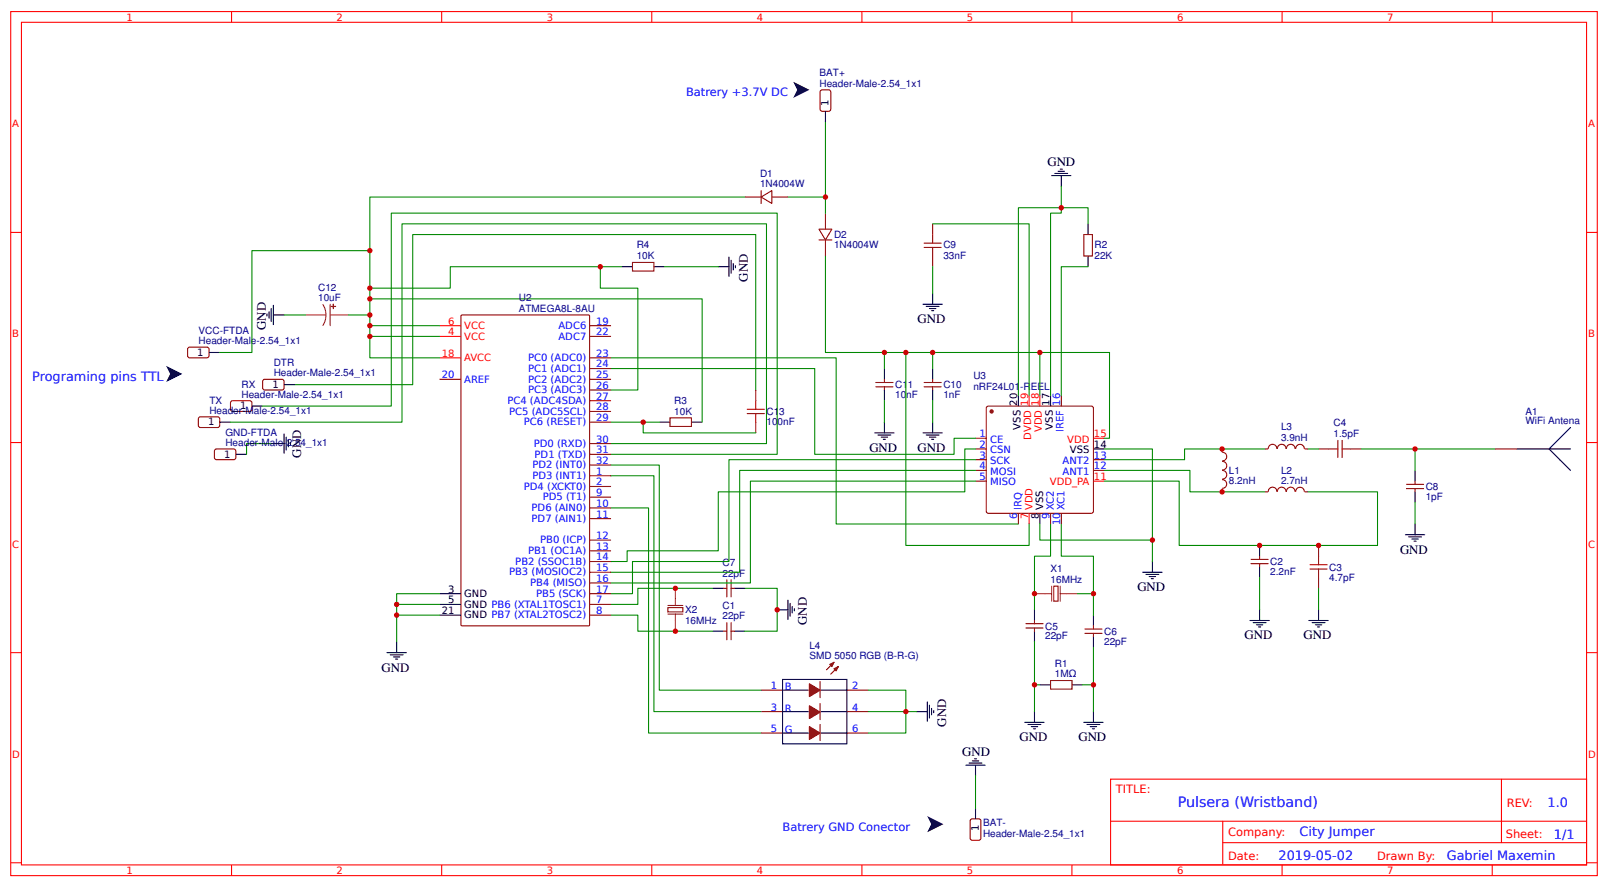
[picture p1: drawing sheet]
<svg xmlns="http://www.w3.org/2000/svg" width="397mm" height="219mm" viewBox="0 0 397 219" stroke-linecap="round" stroke-linejoin="round" font-family="sans-serif">
<g fill="none" stroke="#8d2323" stroke-width=".26">
<path d="M75.4 77.7h5M79.6 75.1l.7 1.2 .1 1.4M80.4 77.7l-.1 1.4-.7 1.3M81.5 77.7h4.5M81.5 75.1v5.3M164.8 151.6h3.7M164.8 149.4h3.7M166.7 145.2v4.2M166.7 151.6v4.2M255.3 146.5h4.3M259.6 144.7v3.7M261.7 146.5h4.2"/>
<path d="M261.7 144.7v3.7"/>
</g>
<g fill="none" stroke="#800" stroke-width=".26">
<path d="M202.5 22.4l.4-.2h1.6l.5 .2 .1 4.5-.3 .5-1.9 .1-.4-.3zM183.9 48.6h4M187.9 48.6l2.6-1.6v3.2zM187.9 47v3.2M190.5 48.6h4M202.1 56.6h3.2l-1.6 2.6zM202.1 59.2h3.2M203.7 52.6v4M203.7 59.2v4M230.2 55.2v2.7M267.5 57.9h2.1v5.3h-2.1zM113.8 77.9l.2-.2h31.3l.2 .2v76.3l-.1 .2-31.4 .1-.2-.2z"/>
<path d="M156.1 64.8h5.3v2.1h-5.3zM230.2 63.2v2.6M46.4 85.9l.4-.2h4.5l.3 .5-.1 1.9-.4 .2-4.5-.1-.3-.4zM57 99.2l.4-.3 4.5 .1 .3 .4-.1 1.9-.5 .2h-4.5l-.2-.5zM64.9 93.9l.5-.3 4.5 .1 .2 .4-.1 1.9-.4 .3-4.5-.1-.3-.5zM108.5 93.6h5.3M145.5 93.6h5.3M145.5 88.3h5.3M145.5 91h5.3M145.5 96.3h5.3M145.5 98.9h5.3M145.5 80.4h5.3"/>
<path d="M145.5 83h5.3M186.5 96.3v2.6M216.2 95.5h4.2M216.2 94.4h4.2M218.3 93.6v.8M218.3 95.5v.8M228.1 95.5h4.2M228.1 94.4h4.2M230.2 93.6v.8M230.2 95.5v.8M261.9 97.6v2.6M49 103.1l.5-.2h4.5l.2 .5v1.9l-.5 .2-4.5-.1-.3-.4z"/>
<path d="M53 111.1l.4-.3 4.5 .1 .3 .4-.1 1.9-.4 .3-4.5-.1-.3-.5zM145.5 104.2h5.3M145.5 109.5h5.3M145.5 112.1h5.3M145.5 114.8h5.3M145.5 117.4h5.3M145.5 101.5h5.3M165.4 103.1h5.3v2.2h-5.3zM186.5 104.2v2.6M240.8 110.8h2.6M240.8 108.2h2.6M240.8 113.5h2.6"/>
<path d="M240.8 116.1h2.6M240.8 118.7h2.6M243.5 100.5l.4-.3 25.7 .1 .3 .5-.1 25.6-.5 .3-25.6-.1-.3-.4zM269.9 113.5h2.6M269.9 116.1h2.6M301.6 110.8v.8M301.6 111.6a1.06 1.06 0 0 1 1.2 1.1 1.06 1.06 0 0 1-1.2 1M301.6 113.9a1.06 1.06 0 0 1 1.2 1 1.06 1.06 0 0 1-1.2 1.1M301.6 116.1a1.06 1.06 0 0 1 1.2 1.1 1.06 1.06 0 0 1-1.2 1M301.6 118.4a1.06 1.06 0 0 1 1.2 1.1 1.06 1.06 0 0 1-1.2 1M315.1 110.8a1.06 1.06 0 0 0-1-1.1 1.06 1.06 0 0 0-1.1 1.1h-.8M315.3 110.8a1.06 1.06 0 0 1 1-1.1 1.06 1.06 0 0 1 1.1 1.1"/>
<path d="M317.5 110.8a1.06 1.06 0 0 1 1.1-1.1 1.06 1.06 0 0 1 1 1.1M319.8 110.8a1.06 1.06 0 0 1 1.1-1.1 1.06 1.06 0 0 1 1 1.1M322 110.8h.8M325.4 110.8h2.7M333.4 110.8h2.6M347.1 119.5h4.3M349.2 118.7v.8M369.1 110.8h5.3M145.5 120.1h5.3M145.5 122.7h5.3M145.5 125.4h5.3M145.5 128h5.3"/>
<path d="M145.5 133.3h5.3M145.5 135.9h5.3M145.5 138.6h5.3M251.4 126.7v2.6M259.3 126.7v2.6M261.9 126.7v2.6M301.6 120.6v.8M308.8 139.1h4.2M308.8 138.1h4.2M310.9 137.3v.8M310.9 139.1v.8M315.1 121.4a1.06 1.06 0 0 0-1-1.2 1.06 1.06 0 0 0-1.1 1.2h-.8"/>
<path d="M315.3 121.4a1.06 1.06 0 0 1 1-1.2 1.06 1.06 0 0 1 1.1 1.2M317.5 121.4a1.06 1.06 0 0 1 1.1-1.2 1.06 1.06 0 0 1 1 1.2M319.8 121.4a1.06 1.06 0 0 1 1.1-1.1 1.06 1.06 0 0 1 1 1.1M322 121.4h.8M325.4 134.6v2.7M347.1 120.6h4.3M349.2 120.6v.8M145.5 149.2h5.3M145.5 151.8h5.3M145.5 141.2h5.3M145.5 143.9h5.3M145.5 146.5h5.3"/>
<path d="M164.8 150h3.7v1h-3.7zM178.6 145.2h.8M178.6 155.8h.8M179.4 143.1v4.2M179.4 153.7v4.2M180.4 143.1v4.2M180.4 153.7v4.2M180.4 145.2h.8M180.4 155.8h.8M253.2 155h4.2M253.2 153.9h4.2M255.3 153.1v.8"/>
<path d="M255.3 155v.8M260.1 144.7h1v3.7h-1zM267.8 156.3h4.2M267.8 155.3h4.2M269.9 154.5v.8M269.9 156.3v.8M325.4 142.6v2.6M187.9 170.3h5.2M187.9 175.6h5.2M202.4 168.2v4M202.4 173.6v4M202.4 178.8v4"/>
<path d="M205.8 163.5l-1.8 1.8M206.9 164.5l-1.8 1.9M209 170.3h5.3M209 175.6h5.3M259.3 168h5.3v2.1h-5.3zM187.9 180.9h5.2M209 180.9h5.3M239.5 202.4l.5-.3h1.6l.4 .3 .1 4.5-.3 .4-1.8 .1-.5-.3z"/>
</g>
<g fill="none" stroke="#000" stroke-width=".26">
<path d="M203.7 27.5v2.6M259.6 43.3h4.7M260.3 42.8h3.2M261.1 42.3h1.6M261.7 41.8h.5M261.9 43.3v2.7M268.6 55.2v2.7M65.9 77.5v.5M66.4 76.9v1.6M66.9 76.1v3.2M67.5 77.7h2.6M67.5 75.4v4.7"/>
<path d="M153.5 65.8h2.6M161.4 65.8h2.6M177.3 65.8h2.6M179.9 63.4v4.8M180.4 64.2v3.2M181 65v1.6M181.5 65.6v.5M227.8 75.1h4.8M228.6 75.6h3.2M229.4 76.1h1.6M229.9 76.7h.6M230.2 72.4v2.7"/>
<path d="M268.6 63.2v2.6M51.6 87h2.6M70.1 94.9h2.7M218.3 91v2.6M218.3 96.3v2.6M230.2 91v2.6M230.2 96.3v2.6M251.4 97.6v2.6M259.3 97.6v2.6M54.2 104.2h2.7M58.2 112.1h2.7M62.2 100.2h2.6"/>
<path d="M67.5 109.5h2.6M70.1 107.1v4.8M70.6 107.9v3.2M71.2 108.7v1.6M71.7 109.2v.5M162.7 104.2h2.7M170.7 104.2h2.6M215.9 106.8h4.8M216.7 107.4h3.2M217.5 107.9h1.6M218 108.4h.5M218.3 104.2v2.6"/>
<path d="M227.8 106.8h4.8M228.6 107.4h3.2M229.4 107.9h1.6M229.9 108.4h.6M230.2 104.2v2.6M269.9 110.8h2.6M349.2 116.1v2.6M374.4 110.8h7.9l5.3 5.3M387.6 105.5l-5.3 5.3h5.3M256.6 126.7v2.6M284.4 138.6v2.6M310.9 134.6v2.7"/>
<path d="M310.9 139.9v2.7M346.9 132h4.7M347.7 132.5h3.1M348.5 133h1.5M349 133.6h.5M349.2 121.4v2.6M349.2 129.3v2.7M97.9 158.4v2.7M108.5 149.2h5.3M108.5 151.8h5.3M108.5 146.5h5.3M175.9 145.2h2.7"/>
<path d="M175.9 155.8h2.7M181.2 145.2h2.7M181.2 155.8h2.7M191.8 150.5h2.7M194.5 148.1v4.8M195 148.9v3.2M195.5 149.7v1.6M196.1 150.2v.6M255.3 150.5v2.6M255.3 155.8v2.6M269.9 151.8v2.7M269.9 157.1v2.7"/>
<path d="M282 141.2h4.8M282.8 141.8h3.2M283.6 142.3h1.6M284.2 142.8h.5M308.5 153.1h4.8M309.3 153.7h3.2M310.1 154.2h1.6M310.6 154.7h.5M310.9 150.5v2.6M323.1 153.1h4.7M323.8 153.7h3.2M324.6 154.2h1.6"/>
<path d="M325.2 154.7h.5M325.4 150.5v2.6M95.5 161.1h4.8M96.3 161.6h3.2M97.1 162.1h1.6M97.6 162.7h.6M193.1 167.7h15.9v15.9h-15.9zM193.1 170.3h6.4M193.1 175.6h6.4M202.7 170.3h6.3M202.7 175.6h6.3M226.2 175.6h2.7"/>
<path d="M228.9 173.2v4.8M229.4 174v3.2M229.9 174.8v1.6M230.5 175.4v.5M252.9 178.3h4.8M253.7 178.8h3.2M254.5 179.3h1.6M255.1 179.9h.5M255.3 175.6v2.7M256.6 169h2.7M264.6 169h2.6M267.5 178.3h4.8"/>
<path d="M268.3 178.8h3.2M269.1 179.3h1.6M269.6 179.9h.5M269.9 175.6v2.7M193.1 180.9h6.4M202.7 180.9h6.3M238.4 188.9h4.8M239.2 188.3h3.2M240 187.8h1.6M240.5 187.3h.5M240.8 188.9v2.6M240.8 199.4v2.7"/>
</g>
<g fill="none" stroke="#a00000" stroke-width=".26">
<path d="M230.2 57.9v2.1M228.1 60h4.2M228.1 61.1h4.2M230.2 61.1v2.1M186.5 98.9v2.1M184.4 102.1h4.2M184.4 101h4.2M186.5 102.1v2.1M328.1 110.8h2.1M330.2 108.7v4.2M331.3 110.8h2.1M331.3 108.7v4.2"/>
<path d="M323.3 139.4h4.3M325.4 137.3v2.1M323.3 140.4h4.3M325.4 140.4v2.2"/>
</g>
<g fill="#800" stroke="#800" stroke-width=".26">
<path d="M205.8 165l1.1-.5-.5 1.1z"/>
<path d="M204.8 164l1-.5-.5 1z"/>
<path d="M199.8 179.3l2.6 1.6-2.6 1.6z"/>
<path d="M199.8 168.8l2.6 1.5-2.6 1.6z"/>
<path d="M199.8 174.2l2.6 1.6-2.6 1.6z"/>
<circle cx="244.7" cy="101.5" r=".4"/>
</g>
<g fill="none" stroke="#f00" stroke-width=".26">
<path d="M2.6 2.9h391.6v213.2h-391.6zM5.3 5.5h386.3v208h-386.3zM57.1 2.9v2.6M109 2.9v2.6M160.9 2.9v2.6M212.7 2.9v2.6M264.6 2.9v2.6M316.4 2.9v2.6M368.3 2.9v2.6M2.6 57.4h2.7M391.6 57.4h2.6M108.5 80.4h5.3"/>
<path d="M108.5 88.3h5.3M108.5 83h5.3M254 97.6v2.6M256.6 97.6v2.6M2.6 109.2h2.7M269.9 118.7h2.6M269.9 108.2h2.6M391.6 109.2h2.6M254 126.7v2.6M2.6 161.1h2.7M391.6 161.1h2.6M274.1 192.3h117.5v21.2h-117.5z"/>
<path d="M370.6 192.3v15.7M2.6 212.9h2.7M57.1 213.5v2.6M109 213.5v2.6M160.9 213.5v2.6M212.7 213.5v2.6M264.6 213.5v2.6M274.1 202.7h117.4M301.8 208h89.7M301.8 202.7v10.6M316.4 213.5v2.6M368.3 213.5v2.6"/>
<path d="M391.6 212.9h2.6"/>
</g>
<g fill="none" stroke="#080" stroke-width=".26">
<path d="M203.7 30.1v18.5h-9.2M183.9 48.6h-92.6v25.2h82v30.4M203.7 48.6v4M230.2 55.2h23.8v42.4M261.9 46v5.3h6.7v3.9M70.1 77.7h5.3M91.3 73.8v3.9h-5.3M91.3 77.7v10.6h17.2M91.3 61.9h-29.1v25.1h-8M148.2 65.8v5.3h9.2v25.2h-6.6M153.5 65.8h-42.4v5.3h-19.8M164 65.8h13.3"/>
<path d="M203.7 63.2v23.8h70.1v21.2h-1.3M230.2 65.8v6.6M268.6 65.8h-6.7v31.8M72.8 94.9h29.1v-37h84.6v38.4M91.3 83h17.2M91.3 80.4h17.2M150.8 88.3h55.6v41h45M150.8 91h50.3v21.1h34.4v-3.9h5.3M218.3 87v4M218.3 98.9v5.3M223.6 87v47.6h30.4v-5.3M230.2 87v4"/>
<path d="M230.2 98.9v5.3M251.4 97.6v-46.3h10.5v1.3h-2.6v45M256.6 87v10.6M56.9 104.2h42.3v-49h90v54.3h-38.4M64.8 100.2h31.8v-47.6h95.2v59.5h-41M67.5 109.5h-6.6v2.6M150.8 114.8h11.9v55.5h25.2M150.8 117.4h10.6v58.2h26.5M150.8 104.2h7.9M162.7 104.2h-4v2.6h27.8M240.8 116.1h-58.2v25.1h-31.8M240.8 118.7h-55.6v25.2h-34.4"/>
<path d="M240.8 113.5h-60.9v25.1h-23.8v7.9h-5.3M240.8 110.8h-2.7v10.6h-60.8v14.5h-22.5v2.7h-4M272.5 118.7h18.5v15.9h49v-13.2h-17.2M272.5 116.1h21.2v5.3h18.5M272.5 110.8h11.9v22.5h-27.8v-4M312.2 110.8h-19.8v2.7h-19.9M322.8 110.8h2.6M336 110.8h13.2v5.3M349.2 110.8h19.9M150.8 125.4h9.3v55.5h27.8M259.3 129.3v8h-4v13.2M261.9 129.3v8h8v9.2h-4"/>
<path d="M284.4 133.3v5.3M349.2 124v5.3M97.9 149.2h10.6M97.9 151.8h10.6M108.5 146.5h-10.6v11.9M150.8 151.8h6.6v4h18.5M175.9 145.2h-18.5v4h-6.6M183.9 145.2h7.9v10.6h-7.9M255.3 158.4v10.6h1.3M269.9 159.8v9.2h-2.7M269.9 146.5v5.3M310.9 142.6v7.9"/>
<path d="M325.4 145.2v5.3M214.3 170.3h9.3v5.3h2.6M214.3 175.6h9.3v5.3h-9.3M255.3 169v6.6M269.9 169v6.6M240.8 191.5v7.9"/>
</g>
<g fill="#8d2323" stroke="#8d2323" stroke-width=".26">
<path d="M82.3 75.1v1z"/>
<path d="M81.8 75.6h1z"/>
</g>
<path d="M195.8 20.2l4 2-4 2 1-2zM41 90.3l4 2-4 2 1-2zM228.9 201.4l3.9 2-3.9 2 1-2z" fill="#000"/>
<g fill="#c00">
<circle cx="91.3" cy="61.9" r=".66"/>
<circle cx="255.3" cy="169" r=".66"/>
<circle cx="223.6" cy="175.6" r=".66"/>
<circle cx="191.8" cy="150.5" r=".66"/>
<circle cx="97.9" cy="149.2" r=".66"/>
<circle cx="256.6" cy="87" r=".66"/>
<circle cx="230.2" cy="87" r=".66"/>
<circle cx="91.3" cy="83" r=".66"/>
<circle cx="91.3" cy="73.8" r=".66"/>
<circle cx="91.3" cy="71.1" r=".66"/>
<circle cx="310.9" cy="134.6" r=".66"/>
<circle cx="325.4" cy="134.6" r=".66"/>
<circle cx="269.9" cy="146.5" r=".66"/>
<circle cx="261.9" cy="51.3" r=".66"/>
<circle cx="255.3" cy="146.5" r=".66"/>
<circle cx="301.6" cy="110.8" r=".66"/>
<circle cx="301.6" cy="121.4" r=".66"/>
<circle cx="166.7" cy="145.2" r=".66"/>
<circle cx="166.7" cy="155.8" r=".66"/>
<circle cx="158.7" cy="104.2" r=".66"/>
<circle cx="148.2" cy="65.8" r=".66"/>
<circle cx="91.3" cy="77.7" r=".66"/>
<circle cx="91.3" cy="80.4" r=".66"/>
<circle cx="203.7" cy="48.6" r=".66"/>
<circle cx="218.3" cy="87" r=".66"/>
<circle cx="223.6" cy="87" r=".66"/>
<circle cx="349.2" cy="110.8" r=".66"/>
<circle cx="97.9" cy="151.8" r=".66"/>
<circle cx="269.9" cy="169" r=".66"/>
<circle cx="284.4" cy="133.3" r=".66"/>
</g>
<text font-size="3.5" fill="#00f" x="290.7" y="199.1">Pulsera (Wristband)</text>
<g font-size="3.2">
<text x="258.5" y="41">GND</text>
<text x="184.6" y="69.5" transform="rotate(-90 184.6 69.5)">GND</text>
<text x="65.6" y="81.4" transform="rotate(-90 65.6 81.4)">GND</text>
<text x="226.5" y="79.8">GND</text>
<text x="74.3" y="112.9" transform="rotate(-90 74.3 112.9)">GND</text>
<text x="214.6" y="111.5">GND</text>
<text x="226.5" y="111.5">GND</text>
<text x="345.5" y="136.6">GND</text>
<text x="280.7" y="145.9">GND</text>
<text x="199.1" y="154.2" transform="rotate(-90 199.1 154.2)">GND</text>
<text x="307.2" y="157.8">GND</text>
<text x="321.7" y="157.8">GND</text>
<text x="94.2" y="165.8">GND</text>
<text x="233.5" y="179.3" transform="rotate(-90 233.5 179.3)">GND</text>
<text x="251.6" y="182.9">GND</text>
<text x="266.2" y="182.9">GND</text>
<text x="237.5" y="186.6">GND</text>
</g>
<g font-size="3.2" fill="#00f">
<text x="7.9" y="94.1">Programing pins TTL</text>
<text x="382" y="199.2">1.0</text>
<text x="320.7" y="206.4">City Jumper</text>
<text x="383.5" y="207">1/1</text>
<text x="315.5" y="212.3">2019-05-02</text>
<text x="357.1" y="212.2">Gabriel Maxemin</text>
</g>
<g font-size="2.8" fill="#00f">
<text x="169.3" y="23.6">Batrery +3.7V DC</text>
<text x="193.1" y="205">Batrery GND Conector</text>
</g>
<g font-size="2.8" fill="#f00">
<text x="275.4" y="195.7">TITLE:</text>
<text x="371.9" y="199.2">REV:</text>
<text x="303.1" y="206.4">Company:</text>
<text x="371.6" y="206.9">Sheet:</text>
<text x="303.1" y="212.1">Date:</text>
<text x="339.9" y="212.2">Drawn By:</text>
</g>
<g font-size="2.5" fill="#f00">
<text x="31.2" y="5.1">1</text>
<text x="83.1" y="5.1">2</text>
<text x="134.9" y="5.1">3</text>
<text x="186.8" y="5.1">4</text>
<text x="238.7" y="5.1">5</text>
<text x="290.5" y="5.1">6</text>
<text x="342.4" y="5.1">7</text>
<text x="3" y="31.4">A</text>
<text x="392" y="31.4">A</text>
<text x="3" y="83.3">B</text>
<text x="110.6" y="80.1">6</text>
<text x="110.6" y="82.8">4</text>
<text x="114.6" y="81.2">VCC</text>
<text x="114.6" y="83.8">VCC</text>
<text x="392" y="83.3">B</text>
<text x="109" y="88.1">18</text>
<text x="114.6" y="89.1">AVCC</text>
<text x="253.7" y="100.1" transform="rotate(-90 253.7 100.1)">19</text>
<text x="256.4" y="100.1" transform="rotate(-90 256.4 100.1)">18</text>
<text x="257.2" y="106.7" transform="rotate(-90 257.2 106.7)">VDD</text>
<text x="270" y="107.9">15</text>
<text x="254.5" y="108.5" transform="rotate(-90 254.5 108.5)">DVDD</text>
<text x="263.4" y="109.2">VDD</text>
<text x="259.2" y="119.8">VDD_PA</text>
<text x="270" y="118.5">11</text>
<text x="254.8" y="125.9" transform="rotate(-90 254.8 125.9)">VDD</text>
<text x="253.7" y="128.1" transform="rotate(-90 253.7 128.1)">7</text>
<text x="3" y="135.1">C</text>
<text x="392" y="135.1">C</text>
<text x="3" y="187">D</text>
<text x="392" y="187">D</text>
<text x="31.2" y="215.7">1</text>
<text x="83.1" y="215.7">2</text>
<text x="134.9" y="215.7">3</text>
<text x="186.8" y="215.7">4</text>
<text x="238.7" y="215.7">5</text>
<text x="290.5" y="215.7">6</text>
<text x="342.4" y="215.7">7</text>
</g>
<g font-size="2.5" fill="#000080">
<text x="202.3" y="21.4">Header-Male-2.54_1x1</text>
<text x="202.3" y="18.7">BAT+</text>
<text x="187.6" y="46.2">1N4004W</text>
<text x="187.6" y="43.6">D1</text>
<text x="205.8" y="58.8">D2</text>
<text x="157.2" y="64">10K</text>
<text x="157.2" y="61.3">R4</text>
<text x="205.8" y="61.2">1N4004W</text>
<text x="232.8" y="64">33nF</text>
<text x="232.8" y="61.3">C9</text>
<text x="270.1" y="64">22K</text>
<text x="270.1" y="61.3">R2</text>
<text x="78.5" y="71.9">C12</text>
<text x="78.5" y="74.3">10uF</text>
<text x="128.1" y="76.9">ATMEGA8L-8AU</text>
<text x="128.1" y="74.3">U2</text>
<text x="49" y="82.5">VCC-FTDA</text>
<text x="49" y="84.9">Header-Male-2.54_1x1</text>
<text x="59.6" y="95.7">RX</text>
<text x="67.5" y="90.4">DTR</text>
<text x="67.5" y="92.8">Header-Male-2.54_1x1</text>
<text x="220.9" y="95.9">C11</text>
<text x="232.8" y="95.9">C10</text>
<text x="240.2" y="93.6">U3</text>
<text x="51.7" y="99.7">TX</text>
<text x="59.6" y="98.1">Header-Male-2.54_1x1</text>
<text x="166.4" y="99.7">R3</text>
<text x="220.9" y="98.3">10nF</text>
<text x="232.8" y="98.3">1nF</text>
<text x="240.2" y="96.3">nRF24L01-REEL</text>
<text x="51.7" y="102.1">Header-Male-2.54_1x1</text>
<text x="55.6" y="107.6">GND-FTDA</text>
<text x="166.4" y="102.3">10K</text>
<text x="189.2" y="105">100nF</text>
<text x="189.2" y="102.3">C13</text>
<text x="316.2" y="106.2">L3</text>
<text x="329.1" y="107.9">1.5pF</text>
<text x="329.1" y="105.3">C4</text>
<text x="376.5" y="104.7">WiFi Antena</text>
<text x="376.5" y="102.3">A1</text>
<text x="55.6" y="110">Header-Male-2.54_1x1</text>
<text x="316.2" y="108.9">3.9nH</text>
<text x="303.3" y="119.5">8.2nH</text>
<text x="303.3" y="117">L1</text>
<text x="316.2" y="119.4">2.7nH</text>
<text x="316.2" y="117">L2</text>
<text x="351.9" y="123.4">1pF</text>
<text x="351.9" y="121">C8</text>
<text x="178.3" y="142.3">22pF</text>
<text x="178.3" y="139.6">C7</text>
<text x="259.3" y="143.9">16MHz</text>
<text x="259.3" y="141.2">X1</text>
<text x="313.5" y="142">2.2nF</text>
<text x="313.5" y="139.5">C2</text>
<text x="328.1" y="143.3">4.7pF</text>
<text x="328.1" y="140.9">C3</text>
<text x="169.1" y="153.9">16MHz</text>
<text x="169.1" y="151.3">X2</text>
<text x="178.3" y="152.9">22pF</text>
<text x="178.3" y="150.2">C1</text>
<text x="258" y="155.4">C5</text>
<text x="199.8" y="160.2">L4</text>
<text x="258" y="157.8">22pF</text>
<text x="272.5" y="159.2">22pF</text>
<text x="272.5" y="156.7">C6</text>
<text x="199.8" y="162.7">SMD 5050 RGB (B-R-G)</text>
<text x="260.3" y="167.2">1MΩ</text>
<text x="260.3" y="164.5">R1</text>
<text x="242.6" y="203.9">BAT-</text>
<text x="242.6" y="206.6">Header-Male-2.54_1x1</text>
</g>
<g font-size="2.5">
<text x="204.5" y="26.1" transform="rotate(-90 204.5 26.1)">1</text>
<text x="48.7" y="87.8">1</text>
<text x="67.2" y="95.7">1</text>
<text x="59.3" y="101">1</text>
<text x="251.1" y="100.1" transform="rotate(-90 251.1 100.1)">20</text>
<text x="259" y="100.1" transform="rotate(-90 259 100.1)">17</text>
<text x="51.3" y="105">1</text>
<text x="251.9" y="106" transform="rotate(-90 251.9 106)">VSS</text>
<text x="259.8" y="106" transform="rotate(-90 259.8 106)">VSS</text>
<text x="55.3" y="112.9">1</text>
<text x="264.1" y="111.9">VSS</text>
<text x="270" y="110.5">14</text>
<text x="257.4" y="125.9" transform="rotate(-90 257.4 125.9)">VSS</text>
<text x="256.4" y="128.1" transform="rotate(-90 256.4 128.1)">8</text>
<text x="110.6" y="148.9">5</text>
<text x="110.6" y="146.3">3</text>
<text x="114.6" y="150">GND PB6 (XTAL1TOSC1)</text>
<text x="114.6" y="147.3">GND</text>
<text x="109" y="151.6">21</text>
<text x="114.6" y="152.6">GND PB7 (XTAL2TOSC2)</text>
<text x="241.6" y="205" transform="rotate(-90 241.6 205)">1</text>
</g>
<g font-size="2.5" fill="#00f">
<text x="137.8" y="81.2">ADC6</text>
<text x="137.8" y="83.8">ADC7</text>
<text x="147.1" y="80.1">19</text>
<text x="147.1" y="82.8">22</text>
<text x="130.3" y="89.1">PC0 (ADC0)</text>
<text x="147.1" y="88.1">23</text>
<text x="109" y="93.3">20</text>
<text x="114.6" y="94.4">AREF</text>
<text x="130.3" y="91.8">PC1 (ADC1)</text>
<text x="130.3" y="94.4">PC2 (ADC2)</text>
<text x="147.1" y="90.7">24</text>
<text x="147.1" y="93.3">25</text>
<text x="147.1" y="96">26</text>
<text x="125.2" y="99.7">PC4 (ADC4SDA)</text>
<text x="130.3" y="97">PC3 (ADC3)</text>
<text x="147.1" y="98.6">27</text>
<text x="147.1" y="101.3">28</text>
<text x="261.7" y="100.1" transform="rotate(-90 261.7 100.1)">16</text>
<text x="125.7" y="102.3">PC5 (ADC5SCL)</text>
<text x="129.3" y="105">PC6 (RESET)</text>
<text x="147.1" y="103.9">29</text>
<text x="241.7" y="107.9">1</text>
<text x="262.5" y="106.6" transform="rotate(-90 262.5 106.6)">IREF</text>
<text x="131.7" y="110.3">PD0 (RXD)</text>
<text x="131.9" y="112.9">PD1 (TXD)</text>
<text x="147.1" y="109.2">30</text>
<text x="147.1" y="111.9">31</text>
<text x="241.7" y="110.5">2</text>
<text x="241.7" y="113.2">3</text>
<text x="244.4" y="109.2">CE</text>
<text x="244.4" y="111.9">CSN</text>
<text x="270" y="113.2">13</text>
<text x="131.4" y="115.6">PD2 (INT0)</text>
<text x="131.4" y="118.2">PD3 (INT1)</text>
<text x="147.1" y="114.5">32</text>
<text x="147.1" y="117.2">1</text>
<text x="147.1" y="119.8">2</text>
<text x="241.7" y="115.8">4</text>
<text x="241.7" y="118.5">5</text>
<text x="244.4" y="114.5">SCK</text>
<text x="244.4" y="117.2">MOSI</text>
<text x="244.4" y="119.8">MISO</text>
<text x="262.3" y="117.2">ANT1</text>
<text x="262.3" y="114.5">ANT2</text>
<text x="270" y="115.8">12</text>
<text x="129.3" y="120.9">PD4 (XCKT0)</text>
<text x="134" y="123.5">PD5 (T1)</text>
<text x="147.1" y="122.4">9</text>
<text x="147.1" y="125.1">10</text>
<text x="252.1" y="125.9" transform="rotate(-90 252.1 125.9)">IRQ</text>
<text x="260.1" y="125.9" transform="rotate(-90 260.1 125.9)">XC2</text>
<text x="262.7" y="125.9" transform="rotate(-90 262.7 125.9)">XC1</text>
<text x="131.2" y="126.2">PD6 (AIN0)</text>
<text x="131.2" y="128.8">PD7 (AIN1)</text>
<text x="147.1" y="127.7">11</text>
<text x="251.1" y="128.1" transform="rotate(-90 251.1 128.1)">6</text>
<text x="259" y="128.1" transform="rotate(-90 259 128.1)">9</text>
<text x="261.7" y="129.7" transform="rotate(-90 261.7 129.7)">10</text>
<text x="130.3" y="136.7">PB1 (OC1A)</text>
<text x="133.3" y="134.1">PB0 (ICP)</text>
<text x="147.1" y="133">12</text>
<text x="147.1" y="135.7">13</text>
<text x="125.6" y="142">PB3 (MOSIOC2)</text>
<text x="127.2" y="139.4">PB2 (SSOC1B)</text>
<text x="147.1" y="138.3">14</text>
<text x="147.1" y="141">15</text>
<text x="147.1" y="143.6">16</text>
<text x="130.9" y="144.7">PB4 (MISO)</text>
<text x="132.3" y="147.3">PB5 (SCK)</text>
<text x="147.1" y="148.9">7</text>
<text x="147.1" y="146.3">17</text>
<text x="147.1" y="151.6">8</text>
<text x="190.3" y="170.1">1</text>
<text x="193.7" y="170.3">B</text>
<text x="210.3" y="170.1">2</text>
<text x="190.3" y="175.4">3</text>
<text x="193.7" y="175.6">R</text>
<text x="210.3" y="175.4">4</text>
<text x="190.3" y="180.7">5</text>
<text x="193.7" y="180.9">G</text>
<text x="210.3" y="180.7">6</text>
</g>
</svg>
